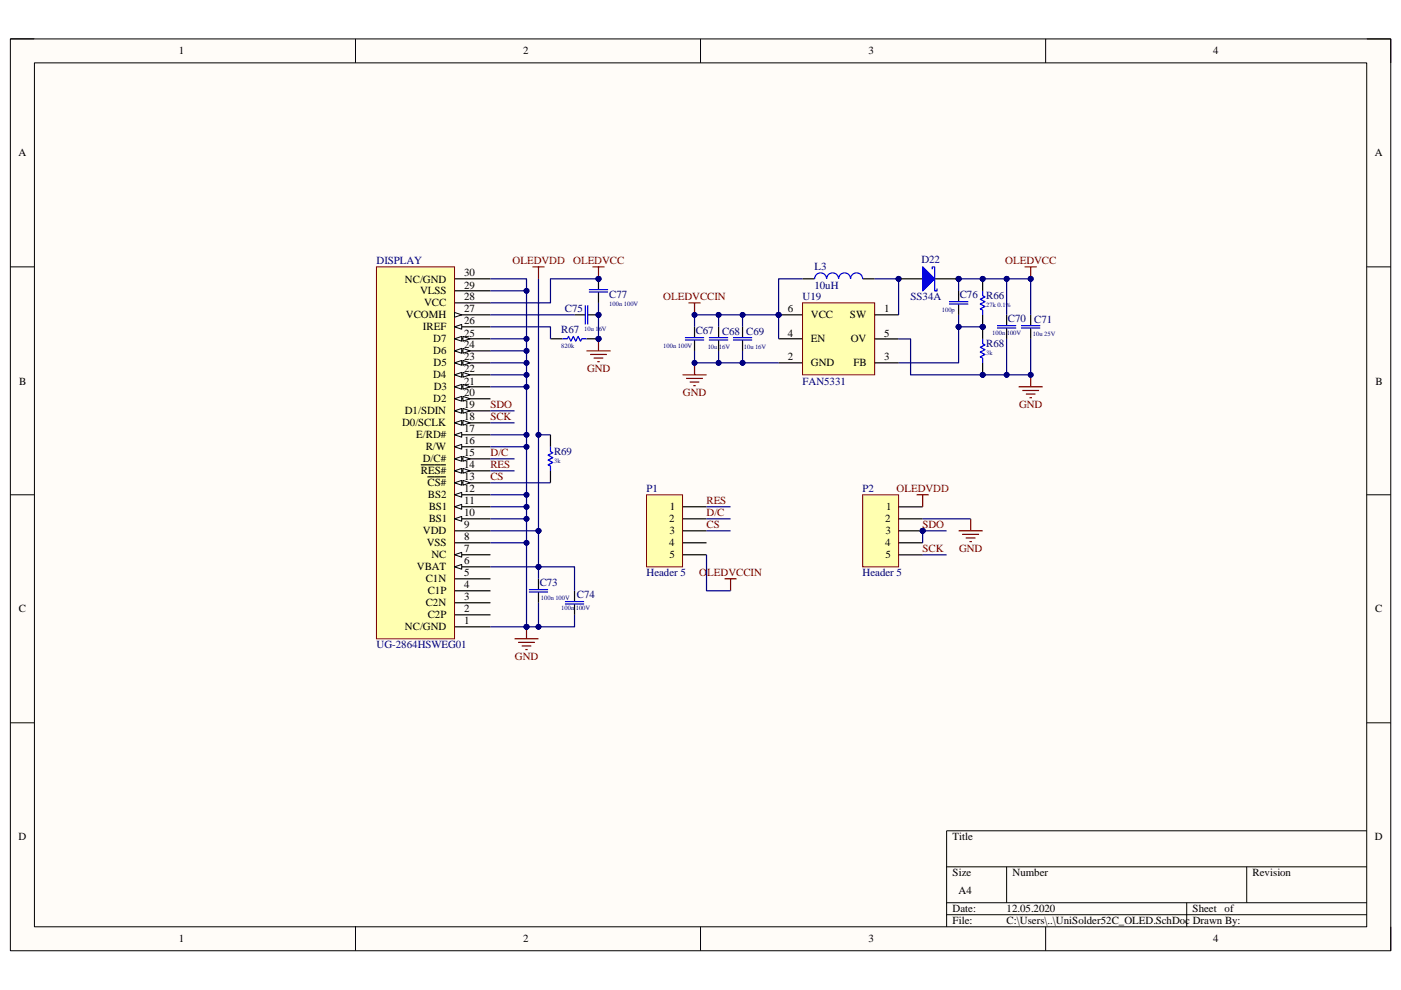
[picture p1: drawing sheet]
<svg xmlns="http://www.w3.org/2000/svg" width="297mm" height="210mm" viewBox="0 0 297 210" stroke-linecap="round" stroke-linejoin="round" font-family="sans-serif">
<path d="M2.2 8.3h292.7v193.4h-292.7z" fill="#fffcf8"/>
<path d="M2.2 8.3h292.7v193.4h-292.7z" fill="none" stroke="#000" stroke-width=".21"/>
<path d="M7.3 13.3h282.5v183.3h-282.5z" fill="#fffcf8"/>
<g fill="none" stroke="#000" stroke-width=".21">
<path d="M2.2 8.2h5.1M7.3 13.3h282.5v183.3h-282.5zM75.4 8.3v5M148.5 8.3v5M221.7 8.3v5M289.8 8.3h5.1v5M2.2 56.6h5.1M289.8 56.6h5.1M2.2 104.9h5.1M289.8 104.9h5.1M2.2 153.3h5.1M289.8 153.3h5.1"/>
<path d="M289.8 176.2h-89.1v20.4M75.4 196.6v5.1M148.5 196.6v5.1M200.7 183.9h89.1M200.7 191.5h89.1M200.7 194h89.1M213.4 183.9v7.6M221.7 196.6v5.1M251.6 191.5v5.1M264.3 183.9v7.6M294.9 196.6v5.1"/>
</g>
<circle cx="195.6" cy="112.6" r=".51" fill="#000080"/>
<circle cx="195.6" cy="112.6" r=".51" fill="none" stroke="#000080" stroke-width=".21"/>
<path d="M182.9 104.9h7.6v15.3h-7.6z" fill="#ffffb0"/>
<path d="M182.9 104.9h7.6v15.3h-7.6z" fill="none" stroke="#800000" stroke-width=".21"/>
<path d="M190.5 107.5h5.1M190.5 110h5.1M190.5 112.6h5.1" fill="none" stroke="#000" stroke-width=".25"/>
<circle cx="195.6" cy="112.6" r=".51" fill="#000080"/>
<circle cx="195.6" cy="112.6" r=".51" fill="none" stroke="#000080" stroke-width=".21"/>
<path d="M190.5 115.1h5.1M190.5 117.7h5.1" fill="none" stroke="#000" stroke-width=".25"/>
<circle cx="195.6" cy="112.6" r=".51" fill="#000080"/>
<circle cx="195.6" cy="112.6" r=".51" fill="none" stroke="#000080" stroke-width=".21"/>
<path d="M137.1 104.9h7.6v15.3h-7.6z" fill="#ffffb0"/>
<path d="M137.1 104.9h7.6v15.3h-7.6z" fill="none" stroke="#800000" stroke-width=".21"/>
<path d="M144.7 107.5h5.1M144.7 110h5.1M144.7 112.6h5.1M144.7 115.1h5.1M144.7 117.7h5.1" fill="none" stroke="#000" stroke-width=".25"/>
<path d="M194.3 104.9h2.6M195.6 104.9v2.6M203.2 112.6h5.1M204 113.3h3.6M204.8 114.1h2M205.5 114.9h.6M205.8 110v2.6M153.6 122.8h2.6M154.9 122.8v2.5" fill="none" stroke="#800000" stroke-width=".25"/>
<path d="M149.8 107.5h5.1M195.6 110h10.2M200.7 112.6h-5.1v2.5" fill="none" stroke="#000080" stroke-width=".25"/>
<circle cx="195.6" cy="112.6" r=".51" fill="#000080"/>
<circle cx="195.6" cy="112.6" r=".51" fill="none" stroke="#000080" stroke-width=".21"/>
<path d="M195.6 117.7h5.1" fill="none" stroke="#000080" stroke-width=".25"/>
<circle cx="165.1" cy="66.8" r=".51" fill="#000080"/>
<circle cx="165.1" cy="66.8" r=".51" fill="none" stroke="#000080" stroke-width=".21"/>
<path d="M170.2 64.2h15.2v15.3h-15.2z" fill="#ffffb0"/>
<path d="M170.2 64.2h15.2v15.3h-15.2z" fill="none" stroke="#800000" stroke-width=".21"/>
<path d="M165.1 66.8h5.1M165.1 77h5.1M185.4 66.8h5.1M185.4 77h5.1" fill="none" stroke="#000" stroke-width=".25"/>
<circle cx="165.1" cy="66.8" r=".51" fill="#000080"/>
<circle cx="165.1" cy="66.8" r=".51" fill="none" stroke="#000080" stroke-width=".21"/>
<path d="M165.1 71.9h5.1M185.4 71.9h5.1" fill="none" stroke="#000" stroke-width=".25"/>
<path d="M144.7 79.5h5.1M147.3 77v2.5M145.5 80.3h3.5M146.2 81h2.1M147 81.8h.5" fill="none" stroke="#800000" stroke-width=".25"/>
<circle cx="147.3" cy="77" r=".51" fill="#000080"/>
<circle cx="147.3" cy="77" r=".51" fill="none" stroke="#000080" stroke-width=".21"/>
<path d="M170.2 59.1h2.5M182.9 59.1h2.5M157.4 69.3v2.3M157.4 72.1v2.3" fill="none" stroke="#000" stroke-width=".25"/>
<path d="M172.7 59.1a1.27 1.27 0 0 1 1.3-1.2 1.27 1.27 0 0 1 1.3 1.2 1.27 1.27 0 0 1 1.2-1.2 1.27 1.27 0 0 1 1.3 1.2 1.27 1.27 0 0 1 1.3-1.2 1.27 1.27 0 0 1 1.2 1.2 1.28 1.28 0 0 1 1.3-1.2 1.28 1.28 0 0 1 1.3 1.2M155.4 71.6h4.1M155.4 72.1h4.1" fill="none" stroke="#00f" stroke-width=".25"/>
<path d="M170.2 59.1h-5.1v12.8" fill="none" stroke="#000080" stroke-width=".25"/>
<circle cx="165.1" cy="66.8" r=".51" fill="#000080"/>
<circle cx="165.1" cy="66.8" r=".51" fill="none" stroke="#000080" stroke-width=".21"/>
<circle cx="208.3" cy="59.1" r=".51" fill="#000080"/>
<circle cx="208.3" cy="59.1" r=".51" fill="none" stroke="#000080" stroke-width=".21"/>
<circle cx="208.3" cy="69.3" r=".51" fill="#000080"/>
<circle cx="208.3" cy="69.3" r=".51" fill="none" stroke="#000080" stroke-width=".21"/>
<path d="M208.3 59.1v2.6" fill="none" stroke="#000" stroke-width=".25"/>
<circle cx="208.3" cy="59.1" r=".51" fill="#000080"/>
<circle cx="208.3" cy="59.1" r=".51" fill="none" stroke="#000080" stroke-width=".21"/>
<path d="M208.3 66.8v2.5" fill="none" stroke="#000" stroke-width=".25"/>
<circle cx="208.3" cy="69.3" r=".51" fill="#000080"/>
<circle cx="208.3" cy="69.3" r=".51" fill="none" stroke="#000080" stroke-width=".21"/>
<path d="M208.3 61.7v1l.5 .3-1 .5 1 .5-1 .5 1 .5-1 .5 .5 .3v1" fill="none" stroke="#00f" stroke-width=".25"/>
<circle cx="208.3" cy="69.3" r=".51" fill="#000080"/>
<circle cx="208.3" cy="69.3" r=".51" fill="none" stroke="#000080" stroke-width=".21"/>
<circle cx="208.3" cy="79.5" r=".51" fill="#000080"/>
<circle cx="208.3" cy="79.5" r=".51" fill="none" stroke="#000080" stroke-width=".21"/>
<path d="M208.3 69.3v2.6" fill="none" stroke="#000" stroke-width=".25"/>
<circle cx="208.3" cy="69.3" r=".51" fill="#000080"/>
<circle cx="208.3" cy="69.3" r=".51" fill="none" stroke="#000080" stroke-width=".21"/>
<path d="M208.3 77v2.5" fill="none" stroke="#000" stroke-width=".25"/>
<circle cx="208.3" cy="79.5" r=".51" fill="#000080"/>
<circle cx="208.3" cy="79.5" r=".51" fill="none" stroke="#000080" stroke-width=".21"/>
<path d="M208.3 71.9v1l.5 .3-1 .5 1 .5-1 .5 1 .5-1 .5 .5 .2v1.1" fill="none" stroke="#00f" stroke-width=".25"/>
<path d="M203.2 69.3h5.1" fill="none" stroke="#000080" stroke-width=".25"/>
<circle cx="203.2" cy="69.3" r=".51" fill="#000080"/>
<circle cx="203.2" cy="69.3" r=".51" fill="none" stroke="#000080" stroke-width=".21"/>
<circle cx="208.3" cy="69.3" r=".51" fill="#000080"/>
<circle cx="208.3" cy="69.3" r=".51" fill="none" stroke="#000080" stroke-width=".21"/>
<path d="M213.4 66.8v2.3M213.4 69.6v2.3M218.5 66.8v2.3M218.5 69.6v2.3" fill="none" stroke="#000" stroke-width=".25"/>
<path d="M211.4 69.1h4.1M211.4 69.6h4.1M216.5 69.1h4.1M216.5 69.6h4.1" fill="none" stroke="#00f" stroke-width=".25"/>
<path d="M218.5 79.5v2.5M216 82h5.1M216.7 82.8h3.6M217.5 83.6h2M218.3 84.3h.5" fill="none" stroke="#800000" stroke-width=".25"/>
<circle cx="218.5" cy="79.5" r=".51" fill="#000080"/>
<circle cx="218.5" cy="79.5" r=".51" fill="none" stroke="#000080" stroke-width=".21"/>
<path d="M146 64.2h2.5M147.3 64.2v2.6" fill="none" stroke="#800000" stroke-width=".25"/>
<circle cx="147.3" cy="66.8" r=".51" fill="#000080"/>
<circle cx="147.3" cy="66.8" r=".51" fill="none" stroke="#000080" stroke-width=".21"/>
<path d="M218.5 71.9v7.6h-5.1" fill="none" stroke="#000080" stroke-width=".25"/>
<circle cx="218.5" cy="79.5" r=".51" fill="#000080"/>
<circle cx="218.5" cy="79.5" r=".51" fill="none" stroke="#000080" stroke-width=".21"/>
<circle cx="213.4" cy="79.5" r=".51" fill="#000080"/>
<circle cx="213.4" cy="79.5" r=".51" fill="none" stroke="#000080" stroke-width=".21"/>
<path d="M185.4 59.1h5.1v7.7" fill="none" stroke="#000080" stroke-width=".25"/>
<circle cx="190.5" cy="59.1" r=".51" fill="#000080"/>
<circle cx="190.5" cy="59.1" r=".51" fill="none" stroke="#000080" stroke-width=".21"/>
<path d="M147.3 69.3v2.3M147.3 72.1v2.3" fill="none" stroke="#000" stroke-width=".25"/>
<path d="M145.2 71.6h4.1M145.2 72.1h4.1" fill="none" stroke="#00f" stroke-width=".25"/>
<path d="M157.4 74.4v2.6" fill="none" stroke="#000080" stroke-width=".25"/>
<circle cx="157.4" cy="77" r=".51" fill="#000080"/>
<circle cx="157.4" cy="77" r=".51" fill="none" stroke="#000080" stroke-width=".21"/>
<path d="M157.4 66.8v2.5" fill="none" stroke="#000080" stroke-width=".25"/>
<circle cx="157.4" cy="66.8" r=".51" fill="#000080"/>
<circle cx="157.4" cy="66.8" r=".51" fill="none" stroke="#000080" stroke-width=".21"/>
<path d="M217.3 56.6h2.5M218.5 56.6v2.5" fill="none" stroke="#800000" stroke-width=".25"/>
<circle cx="218.5" cy="59.1" r=".51" fill="#000080"/>
<circle cx="218.5" cy="59.1" r=".51" fill="none" stroke="#000080" stroke-width=".21"/>
<path d="M149.8 117.7v7.6h5.1M149.8 110h5.1M149.8 112.6h5.1" fill="none" stroke="#000080" stroke-width=".25"/>
<path d="M79.8 56.6h16.6v78.9h-16.6z" fill="#ffffb0"/>
<path d="M79.8 56.6h16.6v78.9h-16.6z" fill="none" stroke="#800000" stroke-width=".21"/>
<path d="M96.4 132.9h7.6M96.4 130.4h7.6M96.4 125.3h7.6M96.4 122.8h7.6M96.4 120.2h7.6" fill="none" stroke="#000" stroke-width=".25"/>
<path d="M96.4 120.2l1.5-.5v1z" fill="#f8fcff"/>
<path d="M96.4 120.2l1.5-.5v1z" fill="none" stroke="#000" stroke-width=".21"/>
<path d="M96.4 117.7h7.6" fill="none" stroke="#000" stroke-width=".25"/>
<path d="M96.4 117.7l1.5-.5v1z" fill="#f8fcff"/>
<path d="M96.4 117.7l1.5-.5v1z" fill="none" stroke="#000" stroke-width=".21"/>
<path d="M96.4 115.1h7.6M96.4 112.6h7.6M96.4 110h7.6" fill="none" stroke="#000" stroke-width=".25"/>
<path d="M96.4 110l1.5-.5v1.1z" fill="#f8fcff"/>
<path d="M96.4 110l1.5-.5v1.1z" fill="none" stroke="#000" stroke-width=".21"/>
<path d="M96.4 107.5h7.6" fill="none" stroke="#000" stroke-width=".25"/>
<path d="M96.4 107.5l1.5-.5v1z" fill="#f8fcff"/>
<path d="M96.4 107.5l1.5-.5v1z" fill="none" stroke="#000" stroke-width=".21"/>
<path d="M96.4 104.9h7.6" fill="none" stroke="#000" stroke-width=".25"/>
<path d="M96.4 104.9l1.5-.5v1.1z" fill="#f8fcff"/>
<path d="M96.4 104.9l1.5-.5v1.1z" fill="none" stroke="#000" stroke-width=".21"/>
<path d="M96.4 102.4h7.6" fill="none" stroke="#000" stroke-width=".25"/>
<path d="M96.4 102.4l1.5-.5v1z" fill="#f8fcff"/>
<path d="M96.4 102.4l1.5-.5v1z" fill="none" stroke="#000" stroke-width=".21"/>
<path d="M98.1 101.9l1.6 .5-1.6 .5z" fill="#f8fcff"/>
<path d="M98.1 101.9l1.6 .5-1.6 .5z" fill="none" stroke="#000" stroke-width=".21"/>
<path d="M96.4 99.9h7.6M90.6 101.1h3.9" fill="none" stroke="#000" stroke-width=".25"/>
<path d="M96.4 99.9l1.5-.5v1z" fill="#f8fcff"/>
<path d="M96.4 99.9l1.5-.5v1z" fill="none" stroke="#000" stroke-width=".21"/>
<path d="M98.1 99.4l1.6 .5-1.6 .5z" fill="#f8fcff"/>
<path d="M98.1 99.4l1.6 .5-1.6 .5z" fill="none" stroke="#000" stroke-width=".21"/>
<path d="M89.2 98.6h5.3M96.4 97.3h7.6" fill="none" stroke="#000" stroke-width=".25"/>
<path d="M96.4 97.3l1.5-.5v1z" fill="#f8fcff"/>
<path d="M96.4 97.3l1.5-.5v1z" fill="none" stroke="#000" stroke-width=".21"/>
<path d="M98.1 96.8l1.6 .5-1.6 .5z" fill="#f8fcff"/>
<path d="M98.1 96.8l1.6 .5-1.6 .5z" fill="none" stroke="#000" stroke-width=".21"/>
<path d="M96.4 94.8h7.6" fill="none" stroke="#000" stroke-width=".25"/>
<path d="M96.4 94.8l1.5-.5v1z" fill="#f8fcff"/>
<path d="M96.4 94.8l1.5-.5v1z" fill="none" stroke="#000" stroke-width=".21"/>
<path d="M96.4 92.2h7.6" fill="none" stroke="#000" stroke-width=".25"/>
<path d="M96.4 92.2l1.5-.5v1z" fill="#f8fcff"/>
<path d="M96.4 92.2l1.5-.5v1z" fill="none" stroke="#000" stroke-width=".21"/>
<path d="M96.4 89.7h7.6" fill="none" stroke="#000" stroke-width=".25"/>
<path d="M96.4 89.7l1.5-.5v1z" fill="#f8fcff"/>
<path d="M96.4 89.7l1.5-.5v1z" fill="none" stroke="#000" stroke-width=".21"/>
<path d="M98.1 89.2l1.6 .5-1.6 .5z" fill="#f8fcff"/>
<path d="M98.1 89.2l1.6 .5-1.6 .5z" fill="none" stroke="#000" stroke-width=".21"/>
<path d="M96.4 87.1h7.6" fill="none" stroke="#000" stroke-width=".25"/>
<path d="M96.4 87.1l1.5-.5v1.1z" fill="#f8fcff"/>
<path d="M96.4 87.1l1.5-.5v1.1z" fill="none" stroke="#000" stroke-width=".21"/>
<path d="M98.1 86.6l1.6 .5-1.6 .6z" fill="#f8fcff"/>
<path d="M98.1 86.6l1.6 .5-1.6 .6z" fill="none" stroke="#000" stroke-width=".21"/>
<path d="M96.4 84.6h7.6" fill="none" stroke="#000" stroke-width=".25"/>
<path d="M96.4 84.6l1.5-.5v1z" fill="#f8fcff"/>
<path d="M96.4 84.6l1.5-.5v1z" fill="none" stroke="#000" stroke-width=".21"/>
<path d="M98.1 84.1l1.6 .5-1.6 .5z" fill="#f8fcff"/>
<path d="M98.1 84.1l1.6 .5-1.6 .5z" fill="none" stroke="#000" stroke-width=".21"/>
<path d="M96.4 82h7.6" fill="none" stroke="#000" stroke-width=".25"/>
<path d="M96.4 82l1.5-.5v1z" fill="#f8fcff"/>
<path d="M96.4 82l1.5-.5v1z" fill="none" stroke="#000" stroke-width=".21"/>
<path d="M98.1 81.5l1.6 .5-1.6 .5z" fill="#f8fcff"/>
<path d="M98.1 81.5l1.6 .5-1.6 .5z" fill="none" stroke="#000" stroke-width=".21"/>
<path d="M96.4 79.5h7.6" fill="none" stroke="#000" stroke-width=".25"/>
<path d="M96.4 79.5l1.5-.5v1z" fill="#f8fcff"/>
<path d="M96.4 79.5l1.5-.5v1z" fill="none" stroke="#000" stroke-width=".21"/>
<path d="M98.1 79l1.6 .5-1.6 .5z" fill="#f8fcff"/>
<path d="M98.1 79l1.6 .5-1.6 .5z" fill="none" stroke="#000" stroke-width=".21"/>
<path d="M96.4 77h7.6" fill="none" stroke="#000" stroke-width=".25"/>
<path d="M96.4 77l1.5-.5v1z" fill="#f8fcff"/>
<path d="M96.4 77l1.5-.5v1z" fill="none" stroke="#000" stroke-width=".21"/>
<path d="M98.1 76.5l1.6 .5-1.6 .5z" fill="#f8fcff"/>
<path d="M98.1 76.5l1.6 .5-1.6 .5z" fill="none" stroke="#000" stroke-width=".21"/>
<path d="M96.4 74.4h7.6" fill="none" stroke="#000" stroke-width=".25"/>
<path d="M96.4 74.4l1.5-.5v1z" fill="#f8fcff"/>
<path d="M96.4 74.4l1.5-.5v1z" fill="none" stroke="#000" stroke-width=".21"/>
<path d="M98.1 73.9l1.6 .5-1.6 .5z" fill="#f8fcff"/>
<path d="M98.1 73.9l1.6 .5-1.6 .5z" fill="none" stroke="#000" stroke-width=".21"/>
<path d="M96.4 71.9h7.6" fill="none" stroke="#000" stroke-width=".25"/>
<path d="M96.4 71.9l1.5-.5v1z" fill="#f8fcff"/>
<path d="M96.4 71.9l1.5-.5v1z" fill="none" stroke="#000" stroke-width=".21"/>
<path d="M98.1 71.4l1.6 .5-1.6 .5z" fill="#f8fcff"/>
<path d="M98.1 71.4l1.6 .5-1.6 .5z" fill="none" stroke="#000" stroke-width=".21"/>
<path d="M96.4 69.3h7.6M96.4 127.8h7.6" fill="none" stroke="#000" stroke-width=".25"/>
<path d="M96.4 69.3l1.5-.5v1z" fill="#f8fcff"/>
<path d="M96.4 69.3l1.5-.5v1z" fill="none" stroke="#000" stroke-width=".21"/>
<path d="M96.4 66.8h7.6" fill="none" stroke="#000" stroke-width=".25"/>
<path d="M96.4 66.3l1.5 .5-1.5 .5z" fill="#f8fcff"/>
<path d="M96.4 66.3l1.5 .5-1.5 .5z" fill="none" stroke="#000" stroke-width=".21"/>
<path d="M96.4 59.1h7.6M96.4 64.2h7.6M96.4 61.7h7.6" fill="none" stroke="#000" stroke-width=".25"/>
<path d="M109.1 135.5h5.1M109.9 136.2h3.5M110.6 137h2M111.4 137.8h.5M111.6 132.9v2.6" fill="none" stroke="#800000" stroke-width=".25"/>
<circle cx="111.6" cy="132.9" r=".51" fill="#000080"/>
<circle cx="111.6" cy="132.9" r=".51" fill="none" stroke="#000080" stroke-width=".21"/>
<path d="M112.9 56.6h2.5M114.2 56.6v2.5" fill="none" stroke="#800000" stroke-width=".25"/>
<path d="M104 132.9h7.6" fill="none" stroke="#000080" stroke-width=".25"/>
<circle cx="111.6" cy="132.9" r=".51" fill="#000080"/>
<circle cx="111.6" cy="132.9" r=".51" fill="none" stroke="#000080" stroke-width=".21"/>
<path d="M104 115.1h7.6" fill="none" stroke="#000080" stroke-width=".25"/>
<circle cx="111.6" cy="115.1" r=".51" fill="#000080"/>
<circle cx="111.6" cy="115.1" r=".51" fill="none" stroke="#000080" stroke-width=".21"/>
<path d="M104 61.7h7.6" fill="none" stroke="#000080" stroke-width=".25"/>
<circle cx="111.6" cy="61.7" r=".51" fill="#000080"/>
<circle cx="111.6" cy="61.7" r=".51" fill="none" stroke="#000080" stroke-width=".21"/>
<path d="M125.6 56.6h2.6M126.9 56.6v2.5" fill="none" stroke="#800000" stroke-width=".25"/>
<circle cx="126.9" cy="59.1" r=".51" fill="#000080"/>
<circle cx="126.9" cy="59.1" r=".51" fill="none" stroke="#000080" stroke-width=".21"/>
<path d="M114.2 112.6v7.6h-10.2" fill="none" stroke="#000080" stroke-width=".25"/>
<circle cx="114.2" cy="120.2" r=".51" fill="#000080"/>
<circle cx="114.2" cy="120.2" r=".51" fill="none" stroke="#000080" stroke-width=".21"/>
<circle cx="114.2" cy="112.6" r=".51" fill="#000080"/>
<circle cx="114.2" cy="112.6" r=".51" fill="none" stroke="#000080" stroke-width=".21"/>
<path d="M104 104.9h7.6" fill="none" stroke="#000080" stroke-width=".25"/>
<circle cx="111.6" cy="104.9" r=".51" fill="#000080"/>
<circle cx="111.6" cy="104.9" r=".51" fill="none" stroke="#000080" stroke-width=".21"/>
<path d="M104 107.5h7.6" fill="none" stroke="#000080" stroke-width=".25"/>
<circle cx="111.6" cy="107.5" r=".51" fill="#000080"/>
<circle cx="111.6" cy="107.5" r=".51" fill="none" stroke="#000080" stroke-width=".21"/>
<path d="M104 110h7.6" fill="none" stroke="#000080" stroke-width=".25"/>
<circle cx="111.6" cy="110" r=".51" fill="#000080"/>
<circle cx="111.6" cy="110" r=".51" fill="none" stroke="#000080" stroke-width=".21"/>
<circle cx="126.9" cy="66.8" r=".51" fill="#000080"/>
<circle cx="126.9" cy="66.8" r=".51" fill="none" stroke="#000080" stroke-width=".21"/>
<path d="M121.8 66.8h2.3M124.6 66.8h2.3" fill="none" stroke="#000" stroke-width=".25"/>
<circle cx="126.9" cy="66.8" r=".51" fill="#000080"/>
<circle cx="126.9" cy="66.8" r=".51" fill="none" stroke="#000080" stroke-width=".21"/>
<path d="M124.1 64.7v4.1M124.6 64.7v4.1" fill="none" stroke="#00f" stroke-width=".25"/>
<path d="M124.4 74.4h5.1M125.1 75.2h3.6M125.9 75.9h2M126.6 76.7h.5M126.9 71.9v2.5" fill="none" stroke="#800000" stroke-width=".25"/>
<circle cx="126.9" cy="71.9" r=".51" fill="#000080"/>
<circle cx="126.9" cy="71.9" r=".51" fill="none" stroke="#000080" stroke-width=".21"/>
<circle cx="126.9" cy="71.9" r=".51" fill="#000080"/>
<circle cx="126.9" cy="71.9" r=".51" fill="none" stroke="#000080" stroke-width=".21"/>
<path d="M116.7 71.9h2.6M124.4 71.9h2.5" fill="none" stroke="#000" stroke-width=".25"/>
<circle cx="126.9" cy="71.9" r=".51" fill="#000080"/>
<circle cx="126.9" cy="71.9" r=".51" fill="none" stroke="#000080" stroke-width=".21"/>
<path d="M119.3 71.9h1l.2-.5 .5 1 .6-1 .5 1 .5-1 .5 1 .2-.5h1.1M116.7 94.8v1l.5 .2-1 .5 1 .6-1 .5 1 .5-1 .5 .5 .2v1.1" fill="none" stroke="#00f" stroke-width=".25"/>
<path d="M104 66.8h17.8M104 112.6h10.2" fill="none" stroke="#000080" stroke-width=".25"/>
<path d="M116.7 92.2v2.6M116.7 99.9v2.5" fill="none" stroke="#000" stroke-width=".25"/>
<circle cx="114.2" cy="112.6" r=".51" fill="#000080"/>
<circle cx="114.2" cy="112.6" r=".51" fill="none" stroke="#000080" stroke-width=".21"/>
<path d="M114.2 92.2h2.5M104 102.4h12.7" fill="none" stroke="#000080" stroke-width=".25"/>
<circle cx="114.2" cy="92.2" r=".51" fill="#000080"/>
<circle cx="114.2" cy="92.2" r=".51" fill="none" stroke="#000080" stroke-width=".21"/>
<path d="M114.2 122.8v2.3M114.2 125.6v2.2" fill="none" stroke="#000" stroke-width=".25"/>
<path d="M112.1 125.1h4.1M112.1 125.6h4.1" fill="none" stroke="#00f" stroke-width=".25"/>
<path d="M114.2 127.8v5.1h-2.6" fill="none" stroke="#000080" stroke-width=".25"/>
<circle cx="114.2" cy="132.9" r=".51" fill="#000080"/>
<circle cx="114.2" cy="132.9" r=".51" fill="none" stroke="#000080" stroke-width=".21"/>
<circle cx="111.6" cy="132.9" r=".51" fill="#000080"/>
<circle cx="111.6" cy="132.9" r=".51" fill="none" stroke="#000080" stroke-width=".21"/>
<circle cx="126.9" cy="59.1" r=".51" fill="#000080"/>
<circle cx="126.9" cy="59.1" r=".51" fill="none" stroke="#000080" stroke-width=".21"/>
<path d="M126.9 59.1v2.3" fill="none" stroke="#000" stroke-width=".25"/>
<circle cx="126.9" cy="59.1" r=".51" fill="#000080"/>
<circle cx="126.9" cy="59.1" r=".51" fill="none" stroke="#000080" stroke-width=".21"/>
<path d="M126.9 61.9v2.3M121.8 125.3v2.3M121.8 128.1v2.3" fill="none" stroke="#000" stroke-width=".25"/>
<path d="M124.9 61.4h4M124.9 61.9h4M119.8 128.1h4M119.8 127.6h4" fill="none" stroke="#00f" stroke-width=".25"/>
<path d="M104 71.9h7.6" fill="none" stroke="#000080" stroke-width=".25"/>
<circle cx="111.6" cy="71.9" r=".51" fill="#000080"/>
<circle cx="111.6" cy="71.9" r=".51" fill="none" stroke="#000080" stroke-width=".21"/>
<path d="M104 74.4h7.6" fill="none" stroke="#000080" stroke-width=".25"/>
<circle cx="111.6" cy="74.4" r=".51" fill="#000080"/>
<circle cx="111.6" cy="74.4" r=".51" fill="none" stroke="#000080" stroke-width=".21"/>
<path d="M104 77h7.6" fill="none" stroke="#000080" stroke-width=".25"/>
<circle cx="111.6" cy="77" r=".51" fill="#000080"/>
<circle cx="111.6" cy="77" r=".51" fill="none" stroke="#000080" stroke-width=".21"/>
<path d="M104 79.5h7.6" fill="none" stroke="#000080" stroke-width=".25"/>
<circle cx="111.6" cy="79.5" r=".51" fill="#000080"/>
<circle cx="111.6" cy="79.5" r=".51" fill="none" stroke="#000080" stroke-width=".21"/>
<path d="M104 82h7.6" fill="none" stroke="#000080" stroke-width=".25"/>
<circle cx="111.6" cy="82" r=".51" fill="#000080"/>
<circle cx="111.6" cy="82" r=".51" fill="none" stroke="#000080" stroke-width=".21"/>
<path d="M104 92.2h7.6" fill="none" stroke="#000080" stroke-width=".25"/>
<circle cx="111.6" cy="92.2" r=".51" fill="#000080"/>
<circle cx="111.6" cy="92.2" r=".51" fill="none" stroke="#000080" stroke-width=".21"/>
<path d="M104 94.8h7.6" fill="none" stroke="#000080" stroke-width=".25"/>
<circle cx="111.6" cy="94.8" r=".51" fill="#000080"/>
<circle cx="111.6" cy="94.8" r=".51" fill="none" stroke="#000080" stroke-width=".21"/>
<path d="M218.5 59.1v7.7" fill="none" stroke="#000080" stroke-width=".25"/>
<circle cx="218.5" cy="59.1" r=".51" fill="#000080"/>
<circle cx="218.5" cy="59.1" r=".51" fill="none" stroke="#000080" stroke-width=".21"/>
<path d="M213.4 59.1h5.1" fill="none" stroke="#000080" stroke-width=".25"/>
<circle cx="218.5" cy="59.1" r=".51" fill="#000080"/>
<circle cx="218.5" cy="59.1" r=".51" fill="none" stroke="#000080" stroke-width=".21"/>
<circle cx="213.4" cy="59.1" r=".51" fill="#000080"/>
<circle cx="213.4" cy="59.1" r=".51" fill="none" stroke="#000080" stroke-width=".21"/>
<path d="M213.4 59.1v7.7" fill="none" stroke="#000080" stroke-width=".25"/>
<circle cx="213.4" cy="59.1" r=".51" fill="#000080"/>
<circle cx="213.4" cy="59.1" r=".51" fill="none" stroke="#000080" stroke-width=".21"/>
<path d="M203.2 61.7v2.3M203.2 64.5v2.3" fill="none" stroke="#000" stroke-width=".25"/>
<path d="M201.2 64h4.1M201.2 64.5h4.1" fill="none" stroke="#00f" stroke-width=".25"/>
<path d="M203.2 59.1v2.6" fill="none" stroke="#000080" stroke-width=".25"/>
<circle cx="203.2" cy="59.1" r=".51" fill="#000080"/>
<circle cx="203.2" cy="59.1" r=".51" fill="none" stroke="#000080" stroke-width=".21"/>
<path d="M203.2 66.8v2.5" fill="none" stroke="#000080" stroke-width=".25"/>
<circle cx="203.2" cy="69.3" r=".51" fill="#000080"/>
<circle cx="203.2" cy="69.3" r=".51" fill="none" stroke="#000080" stroke-width=".21"/>
<path d="M203.2 69.3v7.7h-12.7" fill="none" stroke="#000080" stroke-width=".25"/>
<circle cx="203.2" cy="69.3" r=".51" fill="#000080"/>
<circle cx="203.2" cy="69.3" r=".51" fill="none" stroke="#000080" stroke-width=".21"/>
<path d="M114.2 120.2h7.6v5.1" fill="none" stroke="#000080" stroke-width=".25"/>
<circle cx="114.2" cy="120.2" r=".51" fill="#000080"/>
<circle cx="114.2" cy="120.2" r=".51" fill="none" stroke="#000080" stroke-width=".21"/>
<path d="M121.8 130.4v2.5h-7.6" fill="none" stroke="#000080" stroke-width=".25"/>
<circle cx="114.2" cy="132.9" r=".51" fill="#000080"/>
<circle cx="114.2" cy="132.9" r=".51" fill="none" stroke="#000080" stroke-width=".21"/>
<path d="M114.2 59.1v53.5M104 99.9h5.1M104 97.3h5.1M104 89.7h5.1M104 87.1h5.1" fill="none" stroke="#000080" stroke-width=".25"/>
<circle cx="114.2" cy="112.6" r=".51" fill="#000080"/>
<circle cx="114.2" cy="112.6" r=".51" fill="none" stroke="#000080" stroke-width=".21"/>
<circle cx="114.2" cy="92.2" r=".51" fill="#000080"/>
<circle cx="114.2" cy="92.2" r=".51" fill="none" stroke="#000080" stroke-width=".21"/>
<path d="M126.9 59.1h-10.2v5.1h-12.7M104 69.3h12.7v2.6" fill="none" stroke="#000080" stroke-width=".25"/>
<circle cx="126.9" cy="59.1" r=".51" fill="#000080"/>
<circle cx="126.9" cy="59.1" r=".51" fill="none" stroke="#000080" stroke-width=".21"/>
<path d="M126.9 64.2v7.7" fill="none" stroke="#000080" stroke-width=".25"/>
<circle cx="126.9" cy="71.9" r=".51" fill="#000080"/>
<circle cx="126.9" cy="71.9" r=".51" fill="none" stroke="#000080" stroke-width=".21"/>
<circle cx="126.9" cy="66.8" r=".51" fill="#000080"/>
<circle cx="126.9" cy="66.8" r=".51" fill="none" stroke="#000080" stroke-width=".21"/>
<path d="M104 59.1h7.6v73.8" fill="none" stroke="#000080" stroke-width=".25"/>
<circle cx="111.6" cy="61.7" r=".51" fill="#000080"/>
<circle cx="111.6" cy="61.7" r=".51" fill="none" stroke="#000080" stroke-width=".21"/>
<circle cx="111.6" cy="71.9" r=".51" fill="#000080"/>
<circle cx="111.6" cy="71.9" r=".51" fill="none" stroke="#000080" stroke-width=".21"/>
<circle cx="111.6" cy="74.4" r=".51" fill="#000080"/>
<circle cx="111.6" cy="74.4" r=".51" fill="none" stroke="#000080" stroke-width=".21"/>
<circle cx="111.6" cy="77" r=".51" fill="#000080"/>
<circle cx="111.6" cy="77" r=".51" fill="none" stroke="#000080" stroke-width=".21"/>
<circle cx="111.6" cy="79.5" r=".51" fill="#000080"/>
<circle cx="111.6" cy="79.5" r=".51" fill="none" stroke="#000080" stroke-width=".21"/>
<circle cx="111.6" cy="82" r=".51" fill="#000080"/>
<circle cx="111.6" cy="82" r=".51" fill="none" stroke="#000080" stroke-width=".21"/>
<circle cx="111.6" cy="92.2" r=".51" fill="#000080"/>
<circle cx="111.6" cy="92.2" r=".51" fill="none" stroke="#000080" stroke-width=".21"/>
<circle cx="111.6" cy="94.8" r=".51" fill="#000080"/>
<circle cx="111.6" cy="94.8" r=".51" fill="none" stroke="#000080" stroke-width=".21"/>
<circle cx="111.6" cy="104.9" r=".51" fill="#000080"/>
<circle cx="111.6" cy="104.9" r=".51" fill="none" stroke="#000080" stroke-width=".21"/>
<circle cx="111.6" cy="107.5" r=".51" fill="#000080"/>
<circle cx="111.6" cy="107.5" r=".51" fill="none" stroke="#000080" stroke-width=".21"/>
<circle cx="111.6" cy="110" r=".51" fill="#000080"/>
<circle cx="111.6" cy="110" r=".51" fill="none" stroke="#000080" stroke-width=".21"/>
<circle cx="111.6" cy="115.1" r=".51" fill="#000080"/>
<circle cx="111.6" cy="115.1" r=".51" fill="none" stroke="#000080" stroke-width=".21"/>
<circle cx="111.6" cy="132.9" r=".51" fill="#000080"/>
<circle cx="111.6" cy="132.9" r=".51" fill="none" stroke="#000080" stroke-width=".21"/>
<path d="M114.2 120.2v2.6" fill="none" stroke="#000080" stroke-width=".25"/>
<circle cx="114.2" cy="120.2" r=".51" fill="#000080"/>
<circle cx="114.2" cy="120.2" r=".51" fill="none" stroke="#000080" stroke-width=".21"/>
<path d="M152.4 69.3v2.3M152.4 72.1v2.3" fill="none" stroke="#000" stroke-width=".25"/>
<path d="M150.3 71.6h4.1M150.3 72.1h4.1" fill="none" stroke="#00f" stroke-width=".25"/>
<path d="M152.4 66.8h-5.1v2.5" fill="none" stroke="#000080" stroke-width=".25"/>
<circle cx="147.3" cy="66.8" r=".51" fill="#000080"/>
<circle cx="147.3" cy="66.8" r=".51" fill="none" stroke="#000080" stroke-width=".21"/>
<circle cx="152.4" cy="66.8" r=".51" fill="#000080"/>
<circle cx="152.4" cy="66.8" r=".51" fill="none" stroke="#000080" stroke-width=".21"/>
<path d="M147.3 74.4v2.6h5.1" fill="none" stroke="#000080" stroke-width=".25"/>
<circle cx="147.3" cy="77" r=".51" fill="#000080"/>
<circle cx="147.3" cy="77" r=".51" fill="none" stroke="#000080" stroke-width=".21"/>
<circle cx="152.4" cy="77" r=".51" fill="#000080"/>
<circle cx="152.4" cy="77" r=".51" fill="none" stroke="#000080" stroke-width=".21"/>
<path d="M190.5 71.9h2.6v7.6h20.3v-7.6" fill="none" stroke="#000080" stroke-width=".25"/>
<circle cx="208.3" cy="79.5" r=".51" fill="#000080"/>
<circle cx="208.3" cy="79.5" r=".51" fill="none" stroke="#000080" stroke-width=".21"/>
<circle cx="213.4" cy="79.5" r=".51" fill="#000080"/>
<circle cx="213.4" cy="79.5" r=".51" fill="none" stroke="#000080" stroke-width=".21"/>
<path d="M165.1 66.8h-12.7v2.5" fill="none" stroke="#000080" stroke-width=".25"/>
<circle cx="152.4" cy="66.8" r=".51" fill="#000080"/>
<circle cx="152.4" cy="66.8" r=".51" fill="none" stroke="#000080" stroke-width=".21"/>
<circle cx="157.4" cy="66.8" r=".51" fill="#000080"/>
<circle cx="157.4" cy="66.8" r=".51" fill="none" stroke="#000080" stroke-width=".21"/>
<circle cx="165.1" cy="66.8" r=".51" fill="#000080"/>
<circle cx="165.1" cy="66.8" r=".51" fill="none" stroke="#000080" stroke-width=".21"/>
<path d="M152.4 74.4v2.6h12.7" fill="none" stroke="#000080" stroke-width=".25"/>
<circle cx="152.4" cy="77" r=".51" fill="#000080"/>
<circle cx="152.4" cy="77" r=".51" fill="none" stroke="#000080" stroke-width=".21"/>
<circle cx="157.4" cy="77" r=".51" fill="#000080"/>
<circle cx="157.4" cy="77" r=".51" fill="none" stroke="#000080" stroke-width=".21"/>
<path d="M203.2 59.1h10.2" fill="none" stroke="#000080" stroke-width=".25"/>
<circle cx="213.4" cy="59.1" r=".51" fill="#000080"/>
<circle cx="213.4" cy="59.1" r=".51" fill="none" stroke="#000080" stroke-width=".21"/>
<circle cx="208.3" cy="59.1" r=".51" fill="#000080"/>
<circle cx="208.3" cy="59.1" r=".51" fill="none" stroke="#000080" stroke-width=".21"/>
<circle cx="203.2" cy="59.1" r=".51" fill="#000080"/>
<circle cx="203.2" cy="59.1" r=".51" fill="none" stroke="#000080" stroke-width=".21"/>
<circle cx="190.5" cy="59.1" r=".51" fill="#000080"/>
<circle cx="190.5" cy="59.1" r=".51" fill="none" stroke="#000080" stroke-width=".21"/>
<circle cx="203.2" cy="59.1" r=".51" fill="#000080"/>
<circle cx="203.2" cy="59.1" r=".51" fill="none" stroke="#000080" stroke-width=".21"/>
<path d="M190.5 59.1h5.1" fill="none" stroke="#000" stroke-width=".25"/>
<circle cx="190.5" cy="59.1" r=".51" fill="#000080"/>
<circle cx="190.5" cy="59.1" r=".51" fill="none" stroke="#000080" stroke-width=".21"/>
<path d="M198.2 59.1h5" fill="none" stroke="#000" stroke-width=".25"/>
<circle cx="203.2" cy="59.1" r=".51" fill="#000080"/>
<circle cx="203.2" cy="59.1" r=".51" fill="none" stroke="#000080" stroke-width=".21"/>
<path d="M195.6 56.6l2.6 2.5-2.6 2.6z" fill="#00f"/>
<path d="M195.6 56.6l2.6 2.5-2.6 2.6zM197.7 57.1v-.5h.5v5.1h.5v-.5" fill="none" stroke="#00f" stroke-width=".25"/>
<g font-size="2.3">
<text x="37.9" y="11.6">1</text>
<text x="110.9" y="11.6">2</text>
<text x="184.1" y="11.6">3</text>
<text x="257.2" y="11.6">4</text>
<text x="3.9" y="33.2">A</text>
<text x="291.5" y="33.2">A</text>
<text x="85.8" y="59.9">NC/GND</text>
<text x="98.4" y="58.6">30</text>
<text x="89.1" y="62.5">VLSS</text>
<text x="89.9" y="65">VCC</text>
<text x="98.4" y="63.7">28</text>
<text x="98.4" y="61.2">29</text>
<text x="86.1" y="67.5">VCOMH</text>
<text x="89.7" y="70.1">IREF</text>
<text x="98.4" y="66.3">27</text>
<text x="98.4" y="68.8">26</text>
<text x="98.4" y="71.4">25</text>
<text x="167" y="71.4">4</text>
<text x="167.1" y="66.3">6</text>
<text x="171.9" y="67.5">VCC</text>
<text x="180.2" y="67.5">SW</text>
<text x="187.4" y="66.3">1</text>
<text x="187.4" y="71.4">5</text>
<text x="91.9" y="75.2">D6</text>
<text x="91.9" y="72.6">D7</text>
<text x="91.9" y="77.7">D5</text>
<text x="98.4" y="76.5">23</text>
<text x="98.4" y="73.9">24</text>
<text x="167.1" y="76.5">2</text>
<text x="171.9" y="77.7">GND</text>
<text x="171.9" y="72.6">EN</text>
<text x="180.4" y="72.6">OV</text>
<text x="181" y="77.7">FB</text>
<text x="187.4" y="76.5">3</text>
<text x="4" y="81.6">B</text>
<text x="91.8" y="80.3">D4</text>
<text x="92" y="82.8">D3</text>
<text x="98.4" y="79">22</text>
<text x="98.4" y="81.6">21</text>
<text x="291.6" y="81.6">B</text>
<text x="85.8" y="87.9">D1/SDIN</text>
<text x="91.9" y="85.4">D2</text>
<text x="98.4" y="89.2">18</text>
<text x="98.4" y="86.6">19</text>
<text x="98.4" y="84.1">20</text>
<text x="85.2" y="90.4">D0/SCLK</text>
<text x="88.2" y="93">E/RD#</text>
<text x="90.3" y="95.5">R/W</text>
<text x="98.4" y="94.3">16</text>
<text x="98.4" y="91.7">17</text>
<text x="89.3" y="100.6">RES#</text>
<text x="89.6" y="98.1">D/C#</text>
<text x="98.4" y="96.8">15</text>
<text x="98.4" y="101.9">13</text>
<text x="98.4" y="99.4">14</text>
<text x="90.7" y="103.2">CS#</text>
<text x="90.7" y="105.7">BS2</text>
<text x="98.4" y="107">11</text>
<text x="98.4" y="104.5">12</text>
<text x="89.7" y="113.3">VDD</text>
<text x="90.9" y="110.8">BS1</text>
<text x="90.9" y="108.3">BS1</text>
<text x="98.4" y="109.5">10</text>
<text x="98.4" y="112.1">9</text>
<text x="141.9" y="110.8">2</text>
<text x="142" y="113.3">3</text>
<text x="142" y="108.3">1</text>
<text x="187.7" y="110.8">2</text>
<text x="187.8" y="113.3">3</text>
<text x="187.9" y="108.3">1</text>
<text x="90.5" y="115.9">VSS</text>
<text x="91.5" y="118.4">NC</text>
<text x="98.4" y="117.2">7</text>
<text x="98.4" y="119.7">6</text>
<text x="98.4" y="114.6">8</text>
<text x="141.9" y="115.9">4</text>
<text x="141.9" y="118.4">5</text>
<text x="187.7" y="115.9">4</text>
<text x="187.7" y="118.4">5</text>
<text x="88.4" y="121">VBAT</text>
<text x="90.3" y="123.5">C1N</text>
<text x="98.4" y="122.3">5</text>
<text x="98.4" y="124.8">4</text>
<text x="4" y="129.9">C</text>
<text x="90.3" y="128.6">C2N</text>
<text x="90.7" y="131.2">C2P</text>
<text x="90.7" y="126.1">C1P</text>
<text x="98.4" y="127.4">3</text>
<text x="98.4" y="129.9">2</text>
<text x="291.6" y="129.9">C</text>
<text x="85.8" y="133.7">NC/GND</text>
<text x="98.4" y="132.4">1</text>
<text x="4" y="178.2">D</text>
<text x="202" y="178.2">Title</text>
<text x="291.5" y="178.2">D</text>
<text x="202" y="185.9">Size</text>
<text x="214.7" y="185.9">Number</text>
<text x="265.6" y="185.9">Revision</text>
<text x="203.2" y="189.7">A4</text>
<text x="202" y="193.5">Date:</text>
<text x="202" y="196.1">File:</text>
<text x="213.4" y="193.5">12.05.2020</text>
<text x="213.4" y="196.1">C:\Users\..\UniSolder52C_OLED.SchDoc Drawn By:</text>
<text x="252.9" y="193.5">Sheet</text>
<text x="259.6" y="193.5">of</text>
<text x="37.9" y="199.9">1</text>
<text x="110.9" y="199.9">2</text>
<text x="184.1" y="199.9">3</text>
<text x="257.2" y="199.9">4</text>
</g>
<g font-size="2.3" fill="#000080">
<text x="79.8" y="56.1">DISPLAY</text>
<text x="172.7" y="57.4">L3</text>
<text x="195.3" y="55.8">D22</text>
<text x="129.2" y="63.2">C77</text>
<text x="170.2" y="63.7">U19</text>
<text x="172.7" y="61.2">10uH</text>
<text x="193.1" y="63.7">SS34A</text>
<text x="203.5" y="63.2">C76</text>
<text x="209.1" y="63.5">R66</text>
<text x="119" y="70.6">R67</text>
<text x="119.8" y="66.3">C75</text>
<text x="147.5" y="70.9">C67</text>
<text x="153.1" y="71.1">C68</text>
<text x="158.2" y="71.1">C69</text>
<text x="213.7" y="68.3">C70</text>
<text x="219.3" y="68.6">C71</text>
<text x="209.1" y="73.7">R68</text>
<text x="170.2" y="81.6">FAN5331</text>
<text x="117.5" y="96.6">R69</text>
<text x="137.1" y="104.5">P1</text>
<text x="182.9" y="104.5">P2</text>
<text x="114.4" y="124.3">C73</text>
<text x="137.1" y="122.3">Header 5</text>
<text x="182.9" y="122.3">Header 5</text>
<text x="122.3" y="126.9">C74</text>
<text x="79.8" y="137.5">UG-2864HSWEG01</text>
</g>
<g font-size="2.3" fill="#800000">
<text x="108.7" y="56.1">OLEDVDD</text>
<text x="121.5" y="56.1">OLEDVCC</text>
<text x="213.1" y="56.1">OLEDVCC</text>
<text x="140.6" y="63.7">OLEDVCCIN</text>
<text x="124.5" y="79">GND</text>
<text x="104" y="89.2">SCK</text>
<text x="104" y="86.6">SDO</text>
<text x="144.8" y="84.1">GND</text>
<text x="216.1" y="86.6">GND</text>
<text x="104" y="101.9">CS</text>
<text x="104" y="96.8">D/C</text>
<text x="104" y="99.4">RES</text>
<text x="149.8" y="107">RES</text>
<text x="190.1" y="104.5">OLEDVDD</text>
<text x="149.8" y="112.1">CS</text>
<text x="149.8" y="109.5">D/C</text>
<text x="195.6" y="112.1">SDO</text>
<text x="195.6" y="117.2">SCK</text>
<text x="203.3" y="117.2">GND</text>
<text x="148.3" y="122.3">OLEDVCCIN</text>
<text x="109.2" y="140.1">GND</text>
</g>
<g font-size="1.4" fill="#000080">
<text x="129.2" y="64.9">100n 100V</text>
<text x="209.1" y="65.2">27k 0.1%</text>
<text x="123.8" y="70.3">10u 16V</text>
<text x="199.7" y="66.2">100p</text>
<text x="210.4" y="71.1">100n 100V</text>
<text x="219" y="71.3">10u 25V</text>
<text x="119" y="73.9">820k</text>
<text x="140.6" y="73.9">100n 100V</text>
<text x="150" y="74.1">10u 16V</text>
<text x="157.7" y="74.1">10u 16V</text>
<text x="209.1" y="75.4">3k</text>
<text x="117.5" y="98.3">3k</text>
<text x="114.7" y="127.3">100n 100V</text>
<text x="119" y="129.3">100n 100V</text>
</g>
</svg>
